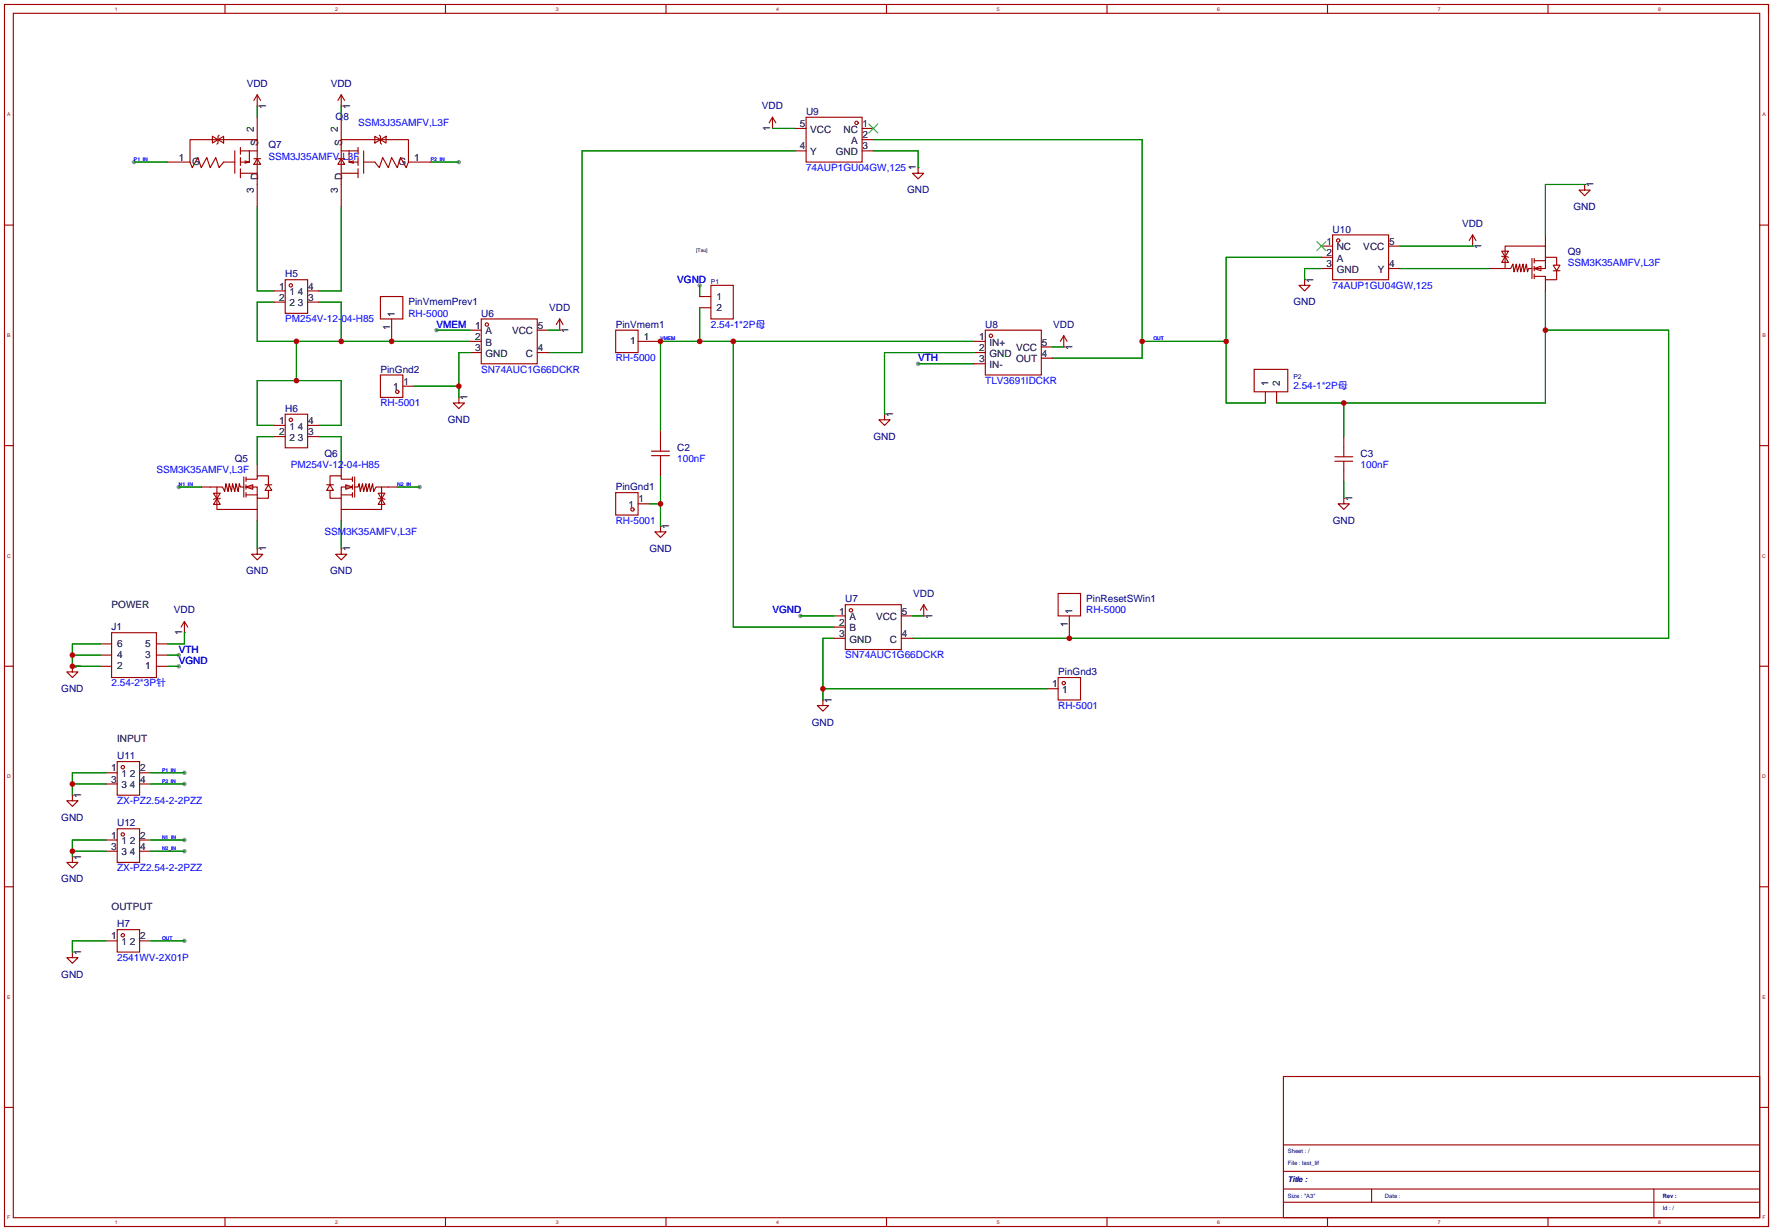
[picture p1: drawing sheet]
<svg xmlns="http://www.w3.org/2000/svg" width="402mm" height="279mm" viewBox="0 0 402 279" stroke-linecap="round" stroke-linejoin="round" font-family="sans-serif">
<g fill="#999">
<circle cx="95.2" cy="110.4" r=".51"/>
<circle cx="104" cy="36.7" r=".51"/>
<circle cx="40.5" cy="110.4" r=".51"/>
<circle cx="30.4" cy="36.7" r=".51"/>
<circle cx="158.7" cy="64.7" r=".51"/>
<circle cx="208.2" cy="82.5" r=".51"/>
<circle cx="99" cy="74.8" r=".51"/>
<circle cx="181.5" cy="139.6" r=".51"/>
<circle cx="40.5" cy="151" r=".51"/>
<circle cx="40.5" cy="148.5" r=".51"/>
<circle cx="41.8" cy="175.2" r=".51"/>
<circle cx="41.8" cy="177.7" r=".51"/>
<circle cx="41.8" cy="190.4" r=".51"/>
<circle cx="41.8" cy="192.9" r=".51"/>
<circle cx="41.8" cy="213.3" r=".51"/>
</g>
<g fill="none" stroke="#a10000" stroke-width=".25">
<path d="M1 1h400v277h-400zM3 3h396v273h-396zM51 1v2M101 1v2M151 1v2M201 1v2M251 1v2M301 1v2M351 1v2M401 1v2M38 36.7h5.1M43.1 36.7l.5 1.3 1.3-2.3 .7 2.3 1.3-2.3 .8 2.3 1.2-2.3 .8 2.3 1-1.3h2.5"/>
<path d="M48.2 30.9l1.2 .8-1.2 .7zM49.4 31.7l1.3-.8v1.5zM49.7 30.6l-.3 .3v1.5l-.2 .3M53.2 34.2v5.1M54.5 36.7h2l-1 .3M54.5 34.2h3.8M54.5 39.3h3.8M54.5 33.4v1.6M54.5 35.7v1.8M54.5 38.3v2M56.5 34.2v2.5l-1-.2M57.6 36h1.5"/>
<path d="M58.3 24h.1M58.3 31.7h-15.2v5M58.3 36l.8 1.2h-1.5zM58.3 21.5l-.7 1.3M58.3 21.5l.8 1.3M58.3 21.5v2.5M58.3 26.6v20.3M76.6 36h1.5M77.4 24h.1M77.4 31.7h15.2v5M77.4 36l.7 1.2h-1.5zM77.4 21.5l-.8 1.3"/>
<path d="M77.4 21.5l.7 1.3M77.4 21.5v2.5M77.4 26.6v20.3M77.4 34.2h3.8M77.4 39.3h3.8M79.2 34.2v2.5l1-.2M81.2 36.7h-2l1 .3M81.2 33.4v1.6M81.2 35.7v1.8M81.2 38.3v2M82.5 36.7h2.5l1 1.3 .8-2.3 1.2 2.3 .8-2.3 1.3 2.3 .7-2.3 1.3 2.3 .5-1.3M82.5 34.2v5.1"/>
<path d="M85 30.9l1.3 .8-1.3 .7zM86 30.6l.3 .3v1.5l.2 .3M86.3 31.7l1.2-.8v1.5zM92.6 36.7h5.1M175.2 29.1h.1M175.2 26.6l.7 1.2M175.2 26.6l-.8 1.2M175.2 26.6v2.5M180.2 34.2h2.6M180.2 29.1h2.6M182.8 26.6h12.7v10.1h-12.7zM195.5 34.2h2.5"/>
<path d="M195.5 29.1h2.5M195.5 31.7h2.5M208.2 38h.1M208.2 38v1.3h-1.3l1.3 1.2 1.3-1.2h-1.3M1 51h2M299.6 55.8h2.6M299.6 58.3h2.6M302.2 53.2h12.7v10.2h-12.7zM314.9 55.8h2.5M333.9 55.8h.1M333.9 53.2l-.7 1.3M333.9 53.2l.8 1.3"/>
<path d="M333.9 53.2v2.6M340.5 58.1l1.5 .2M340.5 56.9h1.5l-.7 1.3zM341.3 58.2l.7 1.3h-1.5zM347.4 58.6v4.6M347.9 58.6v1M347.9 59.1h2.5M350.4 58.3v-2.5h-9.1v5.1M350.4 53.2v2.6M359.3 41.8h.1M359.3 41.8v1.3h1.3l-1.3 1.3-1.3-1.3h1.3M399 51h2"/>
<path d="M62.1 65.9h2.6M62.1 68.5h2.6M64.7 63.4h5.1v7.6h-5.1zM69.8 65.9h2.5M69.8 68.5h2.5M86.3 67.2h5v5.1h-5zM88.8 72.3v5.1M106.6 74.8h2.5M106.6 79.9h2.5M106.6 77.4h2.5M109.1 72.3h12.7v10.2h-12.7zM121.8 74.8h2.6"/>
<path d="M121.8 79.9h2.6M126.9 74.8h.1M126.9 72.3l-.8 1.3M126.9 72.3l.8 1.3M126.9 72.3v2.5M139.6 74.8h5.1v5.1h-5.1zM144.7 77.4h5.1M158.7 67.2h2.5M158.7 69.8h2.5M161.2 64.7h5.1v7.6h-5.1zM220.9 79.9h2.5M220.9 77.4h2.5"/>
<path d="M223.4 74.8h12.7v10.2h-12.7zM236.1 78.6h2.6M241.2 78.6h.1M241.2 76.1l-.8 1.3M241.2 76.1l.8 1.3M241.2 76.1v2.5M295.8 63.4h.1M295.8 63.4v1.3h1.3l-1.3 1.2-1.3-1.2h1.3M299.6 60.9h2.6M314.9 60.9h2.5M337.7 60.9h4.9l.5-1 .2 1.7 .5-1.7 .3 1.7 .5-1.7 .2 1.7 .5-1.7 .3 1.7 .5-1.7 .3 1.7 .2-.7h.8M347.9 60.9l1.5-.5v1z"/>
<path d="M347.9 60.4v1M347.9 62.1v1.1M350.4 63.4v2.5M352.2 61.4h1.5M352.2 60.1h1.5l-.7 1.3zM353 60.1v-1.8h-2.6v2.6h-2.5M353 61.4v2h-2.6v-.8h-2.5M62.1 96.4h2.6M62.1 99h2.6M64.7 93.9h5.1v7.6h-5.1zM69.8 96.4h2.5M69.8 99h2.5"/>
<path d="M86.3 85h5v5.1h-5zM91.3 87.5h2.6M104 90.1h.1M104 90.1v1.2h1.3l-1.3 1.3-1.2-1.3h1.2M149.8 97.7v4.6M200.6 93.9h.1M200.6 93.9v1.3h1.2l-1.2 1.2-1.3-1.2h1.3M220.9 82.5h2.5M236.1 81.2h2.6M284.4 83.7h7.6v5.1h-7.6zM286.9 88.8v2.5M289.5 88.8v2.5"/>
<path d="M304.7 99v4.5M1 101h2M45.6 110.4h4.9l.5 1 .2-1.8 .5 1.8 .3-1.8 .5 1.8 .2-1.8 .5 1.8 .3-1.8 .5 1.8 .3-1.8 .2 .8h.8M48.4 111.8h1.5l-.7 1.3zM49.2 113.1l.7 1.2h-1.5zM49.2 110.4v5.1h9.1v-2.6M49.9 112.9l-1.5 .3M55.3 108.1v4.6M55.8 110.4h2.5v2.5h2.6v-1.7M55.8 108.6h2.5v-.7h2.6v2M55.8 110.4l1.5-.5v1zM55.8 108.1v1"/>
<path d="M55.8 109.9v1M55.8 111.7v1M55.8 112.2h2.5M58.3 105.3v2.6M58.3 115.5v2.5M60.1 109.9h1.5M60.9 109.9l.7 1.3h-1.5zM74.1 109.9h1.5M74.8 109.9l.8 1.3h-1.5zM77.4 105.3v2.6M77.4 115.5v2.5M77.4 112.2h2.5"/>
<path d="M78.4 109.9l1.5 .5-1.5 .5zM79.9 110.4h-2.5v2.5h-2.6v-1.7M79.9 108.6h-2.5v-.7h-2.6v2M79.9 108.1v1M79.9 109.9v1M79.9 111.7v1M80.4 110.4h.8l.2-.8 .3 1.8 .5-1.8 .3 1.8 .5-1.8 .2 1.8 .5-1.8 .3 1.8 .5-1.8 .2 1.8 .6-1h4.8M80.4 108.1v4.6M85.8 111.8h1.5l-.8 1.3zM85.8 112.9l1.5 .3M86.5 113.1l.8 1.2h-1.5zM86.5 110.4v5.1h-9.1v-2.6"/>
<path d="M139.6 111.7h5.1v5h-5.1zM144.7 114.2h2.5M147.7 103.3h4.1M147.7 102.3h4.1M149.8 119.3h.1M149.8 119.3v1.3h1.2l-1.2 1.2-1.3-1.2h1.3M149.8 103.3v4.6M302.7 104.6h4M302.7 103.5h4M304.7 112.9h.1M304.7 112.9v1.3h1.3l-1.3 1.3-1.3-1.3h1.3M304.7 104.6v4.5"/>
<path d="M399 101h2M58.3 124.4h.1M58.3 124.4v1.2h1.3l-1.3 1.3-1.2-1.3h1.2M77.4 124.4h.1M77.4 124.4v1.2h1.2l-1.2 1.3-1.3-1.3h1.3M189.1 139.6h2.6M191.7 137.1h12.7v10.1h-12.7zM204.4 139.6h2.5M209.5 139.6h.1M209.5 137.1l-.8 1.2M209.5 137.1l.7 1.2M209.5 137.1v2.5"/>
<path d="M239.9 134.5h5.1v5.1h-5.1zM242.5 139.6v5.1M1 151h2M16.4 151h.1M16.4 151v1.3h1.3l-1.3 1.3-1.3-1.3h1.3M22.8 151h2.5M22.8 148.5h2.5M22.8 146h2.5M25.3 143.4h10.2v10.2h-10.2zM35.5 151h2.5M35.5 148.5h2.5M35.5 146h2.5"/>
<path d="M41.8 143.4h.1M41.8 140.9l.8 1.2M41.8 140.9l-.7 1.2M41.8 140.9v2.5M186.6 158.7h.1M186.6 158.7v1.2h1.3l-1.3 1.3-1.3-1.3h1.3M189.1 144.7h2.6M189.1 142.1h2.6M204.4 144.7h2.5M237.4 156.1h2.5M239.9 153.6h5.1v5.1h-5.1zM399 151h2"/>
<path d="M24 175.2h2.6M24 177.7h2.6M26.6 172.6h5.1v7.6h-5.1zM31.7 175.2h2.5M31.7 177.7h2.5M16.4 180.2h.1M16.4 180.2v1.3h1.3l-1.3 1.3-1.3-1.3h1.3M16.4 194.2h.1M16.4 194.2v1.3h1.3l-1.3 1.3-1.3-1.3h1.3M24 190.4h2.6M24 192.9h2.6M26.6 187.9h5.1v7.6h-5.1z"/>
<path d="M31.7 190.4h2.5M31.7 192.9h2.5M1 201h2M16.4 215.8h.1M16.4 215.8v1.3h1.3l-1.3 1.2-1.3-1.2h1.3M24 213.3h2.6M26.6 210.7h5.1v5.1h-5.1zM31.7 213.3h2.5M399 201h2M1 251h2M291 259.5h108M291 244h108v32h-108z"/>
<path d="M399 251h2M51 276v2M101 276v2M151 276v2M201 276v2M251 276v2M291 272.5h108M291 269.5h108M291 265.5h108M301 276v2M311 269.5v3M351 276v2"/>
<path d="M375 269.5v6.5M401 276v2"/>
<circle cx="194.2" cy="27.8" r=".38"/>
<circle cx="303.4" cy="54.5" r=".38"/>
<circle cx="65.9" cy="64.7" r=".38"/>
<circle cx="110.4" cy="73.6" r=".38"/>
<circle cx="224.7" cy="76.1" r=".38"/>
<circle cx="65.9" cy="95.2" r=".38"/>
<circle cx="90.1" cy="88.8" r=".38"/>
<circle cx="143.4" cy="115.5" r=".38"/>
<circle cx="192.9" cy="138.3" r=".38"/>
<circle cx="241.2" cy="154.8" r=".38"/>
<circle cx="27.8" cy="173.9" r=".38"/>
<circle cx="27.8" cy="189.1" r=".38"/>
<circle cx="27.8" cy="212" r=".38"/>
</g>
<g fill="none" stroke="#008700" stroke-width=".25">
<path d="M30.4 36.7h7.6M58.3 24v2.6M77.4 24v2.6M97.7 36.7h6.3M175.2 29.1h5M180.2 34.2h-48.2v45.7h-7.6M198 34.2h10.2v3.8M198 31.7h61v49.5h-20.3M58.3 46.9v19h3.8M77.4 46.9v19h-5.1M299.6 58.3h-21.6v33h8.9M317.4 55.8h16.5"/>
<path d="M359.3 41.8h-8.9v11.4M62.1 68.5h-3.8v8.9h48.3M67.2 77.4v8.9M72.3 68.5h5.1v8.9M99 74.8h7.6M106.6 79.9h-2.6v10.2M124.4 74.8h2.5M158.7 64.7v2.5M158.7 69.8v7.6M166.3 77.4v64.7h22.8M220.9 77.4h-71.1v20.3M220.9 79.9h-20.3v14"/>
<path d="M238.7 78.6h2.5M259 77.4h19M299.6 60.9h-3.8v2.5M317.4 60.9h20.3M350.4 74.8h28v69.9h-171.5M350.4 65.9v25.4h-60.9M62.1 96.4h-3.8v-10.1h19.1v10.1h-5.1M62.1 99h-3.8v6.3M72.3 99h5.1v6.3M93.9 87.5h10.1M208.2 82.5h12.7M304.7 91.3v7.7"/>
<path d="M40.5 110.4h5.1M58.3 118v6.4M77.4 118v6.4M90.1 110.4h5.1M147.2 114.2h2.6M149.8 107.9v11.4M304.7 109.1v3.8M181.5 139.6h7.6M206.9 139.6h2.6M16.4 148.5h6.4M22.8 146h-6.4v5h6.4M38 151h2.5"/>
<path d="M38 148.5h2.5M41.8 143.4v2.6h-3.8M186.6 156.1h50.8M189.1 144.7h-2.5v14M16.4 177.7h7.6M24 175.2h-7.6v5M34.2 175.2h7.6M34.2 177.7h7.6M16.4 192.9h7.6M24 190.4h-7.6v3.8M34.2 190.4h7.6M34.2 192.9h7.6"/>
<path d="M24 213.3h-7.6v2.5M34.2 213.3h7.6"/>
</g>
<path d="M197 28.1l2 2M199 28.1l-2 2M298.6 54.8l2 2M300.6 54.8l-2 2" fill="none" stroke="#3c3" stroke-width=".25"/>
<g fill="#c00">
<circle cx="67.2" cy="86.3" r=".63"/>
<circle cx="67.2" cy="77.4" r=".63"/>
<circle cx="77.4" cy="77.4" r=".63"/>
<circle cx="88.8" cy="77.4" r=".63"/>
<circle cx="350.4" cy="74.8" r=".63"/>
<circle cx="304.7" cy="91.3" r=".63"/>
<circle cx="242.5" cy="144.7" r=".63"/>
<circle cx="259" cy="77.4" r=".63"/>
<circle cx="278" cy="77.4" r=".63"/>
<circle cx="149.8" cy="77.4" r=".63"/>
<circle cx="158.7" cy="77.4" r=".63"/>
<circle cx="166.3" cy="77.4" r=".63"/>
<circle cx="149.8" cy="114.2" r=".63"/>
<circle cx="186.6" cy="156.1" r=".63"/>
<circle cx="104" cy="87.5" r=".63"/>
<circle cx="16.4" cy="151" r=".63"/>
<circle cx="16.4" cy="148.5" r=".63"/>
<circle cx="16.4" cy="177.7" r=".63"/>
<circle cx="16.4" cy="192.9" r=".63"/>
</g>
<g font-size="2.3" fill="#000080">
<text x="55.9" y="19.7">VDD</text>
<text x="75" y="19.7">VDD</text>
<text x="76.1" y="27.3">Q8</text>
<text x="172.8" y="24.8">VDD</text>
<text x="182.8" y="26">U9</text>
<text x="60.9" y="33.7">Q7</text>
<text x="205.7" y="43.8">GND</text>
<text x="356.8" y="47.6">GND</text>
<text x="302.2" y="52.7">U10</text>
<text x="331.5" y="51.4">VDD</text>
<text x="355.5" y="57.8">Q9</text>
<text x="64.7" y="62.9">H5</text>
<text x="92.6" y="69.2">PinVmemPrev1</text>
<text x="109.1" y="71.8">U6</text>
<text x="124.5" y="70.5">VDD</text>
<text x="293.3" y="69.2">GND</text>
<text x="139.6" y="74.3">PinVmem1</text>
<text x="223.4" y="74.3">U8</text>
<text x="238.8" y="74.3">VDD</text>
<text x="86.3" y="84.5">PinGnd2</text>
<text x="64.7" y="93.3">H6</text>
<text x="101.5" y="95.9">GND</text>
<text x="198" y="99.7">GND</text>
<text x="53.2" y="104.8">Q5</text>
<text x="73.6" y="103.5">Q6</text>
<text x="153.6" y="102.2">C2</text>
<text x="308.5" y="103.5">C3</text>
<text x="139.6" y="111.1">PinGnd1</text>
<text x="302.2" y="118.7">GND</text>
<text x="147.2" y="125.1">GND</text>
<text x="55.8" y="130.2">GND</text>
<text x="74.9" y="130.2">GND</text>
<text x="191.7" y="136.5">U7</text>
<text x="207.1" y="135.3">VDD</text>
<text x="246.3" y="136.5">PinResetSWin1</text>
<text x="25.3" y="142.9">J1</text>
<text x="39.4" y="139.1">VDD</text>
<text x="239.9" y="153">PinGnd3</text>
<text x="13.9" y="156.8">GND</text>
<text x="184.1" y="164.5">GND</text>
<text x="26.6" y="172.1">U11</text>
<text x="13.9" y="186.1">GND</text>
<text x="26.6" y="187.3">U12</text>
<text x="13.9" y="200">GND</text>
<text x="26.6" y="210.2">H7</text>
<text x="13.9" y="221.6">GND</text>
</g>
<g font-size="2.3">
<text x="57.5" y="29.9" transform="rotate(-90 57.5 29.9)">2</text>
<text x="60.3" y="24.7" transform="rotate(-90 60.3 24.7)">1</text>
<text x="76.6" y="29.9" transform="rotate(-90 76.6 29.9)">2</text>
<text x="79.4" y="24.7" transform="rotate(-90 79.4 24.7)">1</text>
<text x="174.6" y="29.7" transform="rotate(-90 174.6 29.7)">1</text>
<text x="181.4" y="28.8">5</text>
<text x="195.6" y="28.8">1</text>
<text x="58.5" y="33.2" transform="rotate(-90 58.5 33.2)">S</text>
<text x="77.6" y="33.2" transform="rotate(-90 77.6 33.2)">S</text>
<text x="181.4" y="33.9">4</text>
<text x="183.7" y="35.2">Y</text>
<text x="183.7" y="30.1">VCC</text>
<text x="189.5" y="35.2">GND</text>
<text x="191.3" y="30.1">NC</text>
<text x="193" y="32.6">A</text>
<text x="195.6" y="31.3">2</text>
<text x="195.6" y="33.9">3</text>
<text x="40.6" y="36.4">1</text>
<text x="43.6" y="37.4">G</text>
<text x="58.5" y="40.8" transform="rotate(-90 58.5 40.8)">D</text>
<text x="77.6" y="40.8" transform="rotate(-90 77.6 40.8)">D</text>
<text x="90.3" y="37.4">G</text>
<text x="93.9" y="36.4">1</text>
<text x="207.6" y="38.6" transform="rotate(-90 207.6 38.6)">1</text>
<text x="57.5" y="43.9" transform="rotate(-90 57.5 43.9)">3</text>
<text x="76.6" y="43.9" transform="rotate(-90 76.6 43.9)">3</text>
<text x="361.3" y="42.4" transform="rotate(-90 361.3 42.4)">1</text>
<text x="300.8" y="55.5">1</text>
<text x="300.8" y="58">2</text>
<text x="303.1" y="56.7">NC</text>
<text x="303.1" y="59.3">A</text>
<text x="309.1" y="56.7">VCC</text>
<text x="315" y="55.5">5</text>
<text x="335.9" y="56.4" transform="rotate(-90 335.9 56.4)">1</text>
<text x="63.3" y="65.6">1</text>
<text x="69.9" y="65.6">4</text>
<text x="297.8" y="64" transform="rotate(-90 297.8 64)">1</text>
<text x="300.8" y="60.6">3</text>
<text x="303.1" y="61.8">GND</text>
<text x="312.4" y="61.8">Y</text>
<text x="315" y="60.6">4</text>
<text x="63.3" y="68.2">2</text>
<text x="65.6" y="66.9">1</text>
<text x="65.6" y="69.4">2</text>
<text x="67.6" y="69.4">3</text>
<text x="67.6" y="66.9">4</text>
<text x="69.9" y="68.2">3</text>
<text x="89.5" y="71.8" transform="rotate(-90 89.5 71.8)">1</text>
<text x="162.5" y="67.9">1</text>
<text x="162.5" y="70.5">2</text>
<text x="88.5" y="74.8" transform="rotate(-90 88.5 74.8)">1</text>
<text x="107.7" y="77.1">2</text>
<text x="107.7" y="74.5">1</text>
<text x="110.1" y="75.8">A</text>
<text x="116.1" y="75.8">VCC</text>
<text x="122" y="74.5">5</text>
<text x="128.9" y="75.5" transform="rotate(-90 128.9 75.5)">1</text>
<text x="146" y="77.1">1</text>
<text x="222" y="77.1">1</text>
<text x="107.7" y="79.6">3</text>
<text x="110.1" y="80.9">GND</text>
<text x="110.1" y="78.3">B</text>
<text x="119.2" y="80.9">C</text>
<text x="122" y="79.6">4</text>
<text x="142.9" y="78.1">1</text>
<text x="222" y="79.6">2</text>
<text x="222" y="82.1">3</text>
<text x="224.4" y="78.3">IN+</text>
<text x="224.4" y="80.9">GND</text>
<text x="224.4" y="83.4">IN-</text>
<text x="230.4" y="82.1">OUT</text>
<text x="230.4" y="79.6">VCC</text>
<text x="236.3" y="80.9">4</text>
<text x="236.3" y="78.3">5</text>
<text x="243.2" y="79.3" transform="rotate(-90 243.2 79.3)">1</text>
<text x="89.1" y="88.5">1</text>
<text x="91.5" y="87.2">1</text>
<text x="287.6" y="87.5" transform="rotate(-90 287.6 87.5)">1</text>
<text x="290.2" y="87.5" transform="rotate(-90 290.2 87.5)">2</text>
<text x="106" y="90.7" transform="rotate(-90 106 90.7)">1</text>
<text x="202.6" y="94.5" transform="rotate(-90 202.6 94.5)">1</text>
<text x="63.3" y="96.1">1</text>
<text x="63.3" y="98.7">2</text>
<text x="65.6" y="97.4">1</text>
<text x="65.6" y="99.9">2</text>
<text x="67.6" y="99.9">3</text>
<text x="67.6" y="97.4">4</text>
<text x="69.9" y="98.7">3</text>
<text x="69.9" y="96.1">4</text>
<text x="144.8" y="113.9">1</text>
<text x="306.7" y="113.6" transform="rotate(-90 306.7 113.6)">1</text>
<text x="142.5" y="115.2">1</text>
<text x="151.8" y="119.9" transform="rotate(-90 151.8 119.9)">1</text>
<text x="60.3" y="125" transform="rotate(-90 60.3 125)">1</text>
<text x="79.4" y="125" transform="rotate(-90 79.4 125)">1</text>
<text x="25.3" y="137.8">POWER</text>
<text x="190.3" y="141.8">2</text>
<text x="190.3" y="139.3">1</text>
<text x="192.6" y="143.1">B</text>
<text x="192.6" y="140.6">A</text>
<text x="198.6" y="140.6">VCC</text>
<text x="204.5" y="139.3">5</text>
<text x="211.5" y="140.2" transform="rotate(-90 211.5 140.2)">1</text>
<text x="242.2" y="142.1" transform="rotate(-90 242.2 142.1)">1</text>
<text x="243.2" y="139.1" transform="rotate(-90 243.2 139.1)">1</text>
<text x="26.6" y="149.2">4</text>
<text x="26.6" y="146.7">6</text>
<text x="32.9" y="149.2">3</text>
<text x="32.9" y="146.7">5</text>
<text x="41.3" y="144" transform="rotate(-90 41.3 144)">1</text>
<text x="190.3" y="144.4">3</text>
<text x="192.6" y="145.6">GND</text>
<text x="201.8" y="145.6">C</text>
<text x="204.5" y="144.4">4</text>
<text x="18.4" y="151.7" transform="rotate(-90 18.4 151.7)">1</text>
<text x="26.6" y="151.7">2</text>
<text x="32.9" y="151.7">1</text>
<text x="238.5" y="155.8">1</text>
<text x="188.6" y="159.3" transform="rotate(-90 188.6 159.3)">1</text>
<text x="240.9" y="157.1">1</text>
<text x="26.6" y="168.3">INPUT</text>
<text x="25.2" y="174.9">1</text>
<text x="25.2" y="177.4">3</text>
<text x="27.5" y="176.1">1</text>
<text x="27.5" y="178.7">3</text>
<text x="29.5" y="178.7">4</text>
<text x="29.5" y="176.1">2</text>
<text x="31.8" y="177.4">4</text>
<text x="31.8" y="174.9">2</text>
<text x="18.4" y="180.9" transform="rotate(-90 18.4 180.9)">1</text>
<text x="25.2" y="190.1">1</text>
<text x="27.5" y="191.4">1</text>
<text x="29.5" y="191.4">2</text>
<text x="31.8" y="190.1">2</text>
<text x="18.4" y="194.8" transform="rotate(-90 18.4 194.8)">1</text>
<text x="25.2" y="192.6">3</text>
<text x="27.5" y="193.9">3</text>
<text x="29.5" y="193.9">4</text>
<text x="31.8" y="192.6">4</text>
<text x="25.3" y="206.4">OUTPUT</text>
<text x="25.2" y="213">1</text>
<text x="27.5" y="214.2">1</text>
<text x="29.5" y="214.2">2</text>
<text x="31.8" y="213">2</text>
<text x="18.4" y="216.4" transform="rotate(-90 18.4 216.4)">1</text>
</g>
<g font-size="2.3" fill="#00f">
<text x="81.2" y="28.6">SSM3J35AMFV,L3F</text>
<text x="60.9" y="36.2">SSM3J35AMFV,L3F</text>
<text x="182.8" y="38.7">74AUP1GU04GW,125</text>
<text x="153.6" y="64.1">VGND</text>
<text x="302.2" y="65.4">74AUP1GU04GW,125</text>
<text x="355.5" y="60.3">SSM3K35AMFV,L3F</text>
<text x="92.6" y="71.8">RH-5000</text>
<text x="64.7" y="73">PM254V-12-04-H85</text>
<text x="99" y="74.3">VMEM</text>
<text x="161.2" y="74.3">2.54-1*2P母</text>
<text x="139.6" y="81.9">RH-5000</text>
<text x="208.2" y="81.9">VTH</text>
<text x="109.1" y="84.5">SN74AUC1G66DCKR</text>
<text x="223.4" y="87">TLV3691IDCKR</text>
<text x="293.3" y="88.3">2.54-1*2P母</text>
<text x="86.3" y="92.1">RH-5001</text>
<text x="35.5" y="107.3">SSM3K35AMFV,L3F</text>
<text x="65.9" y="106">PM254V-12-04-H85</text>
<text x="153.6" y="104.8">100nF</text>
<text x="308.5" y="106">100nF</text>
<text x="139.6" y="118.7">RH-5001</text>
<text x="73.6" y="121.3">SSM3K35AMFV,L3F</text>
<text x="175.2" y="139.1">VGND</text>
<text x="246.3" y="139.1">RH-5000</text>
<text x="40.5" y="148">VTH</text>
<text x="191.7" y="149.2">SN74AUC1G66DCKR</text>
<text x="25.3" y="155.6">2.54-2*3P针</text>
<text x="40.5" y="150.5">VGND</text>
<text x="239.9" y="160.7">RH-5001</text>
<text x="26.6" y="182.2">ZX-PZ2.54-2-2PZZ</text>
<text x="26.6" y="197.5">ZX-PZ2.54-2-2PZZ</text>
<text x="26.6" y="217.8">2541WV-2X01P</text>
</g>
<text font-size="1.8" fill="#000080" x="292" y="267.9">Title :</text>
<g font-size="1.5" fill="#000080">
<text x="161.2" y="64.3">P1</text>
<text x="293.3" y="85.9">P2</text>
</g>
<g font-size="1.3" fill="#000080">
<text x="292" y="261.4">Sheet : /</text>
<text x="292" y="264.1">File : last_lif</text>
<text x="292" y="271.5">Size : &quot;A3&quot;</text>
<text x="314" y="271.5">Date :</text>
<text x="377" y="271.5">Rev :</text>
<text x="377" y="274.3">Id : /</text>
</g>
<g font-size="1.2" fill="#a00000">
<text x="26" y="2.4">1</text>
<text x="76" y="2.4">2</text>
<text x="126" y="2.4">3</text>
<text x="176" y="2.4">4</text>
<text x="226" y="2.4">5</text>
<text x="276" y="2.4">6</text>
<text x="326" y="2.4">7</text>
<text x="376" y="2.4">8</text>
<text x="1.6" y="26.4">A</text>
<text x="399.6" y="26.4">A</text>
<text x="1.6" y="76.4">B</text>
<text x="399.6" y="76.4">B</text>
<text x="1.6" y="126.4">C</text>
<text x="399.6" y="126.4">C</text>
<text x="1.6" y="176.4">D</text>
<text x="399.6" y="176.4">D</text>
<text x="1.6" y="226.4">E</text>
<text x="399.6" y="226.4">E</text>
<text x="1.7" y="276.4">F</text>
<text x="26" y="277.4">1</text>
<text x="76" y="277.4">2</text>
<text x="126" y="277.4">3</text>
<text x="176" y="277.4">4</text>
<text x="226" y="277.4">5</text>
<text x="276" y="277.4">6</text>
<text x="326" y="277.4">7</text>
<text x="376" y="277.4">8</text>
<text x="399.7" y="276.4">F</text>
</g>
<g font-size="1.1" fill="#00f">
<text x="30.4" y="36.5">P1_IN</text>
<text x="97.7" y="36.5">P2_IN</text>
<text x="149.8" y="77.1">VMEM</text>
<text x="261.5" y="77.1">OUT</text>
<text x="40.5" y="110.1">N1_IN</text>
<text x="90.1" y="110.1">N2_IN</text>
<text x="36.7" y="174.9">P1_IN</text>
<text x="36.7" y="177.4">P2_IN</text>
<text x="36.7" y="190.1">N1_IN</text>
<text x="36.7" y="192.7">N2_IN</text>
<text x="36.7" y="213">OUT</text>
</g>
<text font-size="1.1" x="157.9" y="57.2">[Tau]</text>
</svg>
